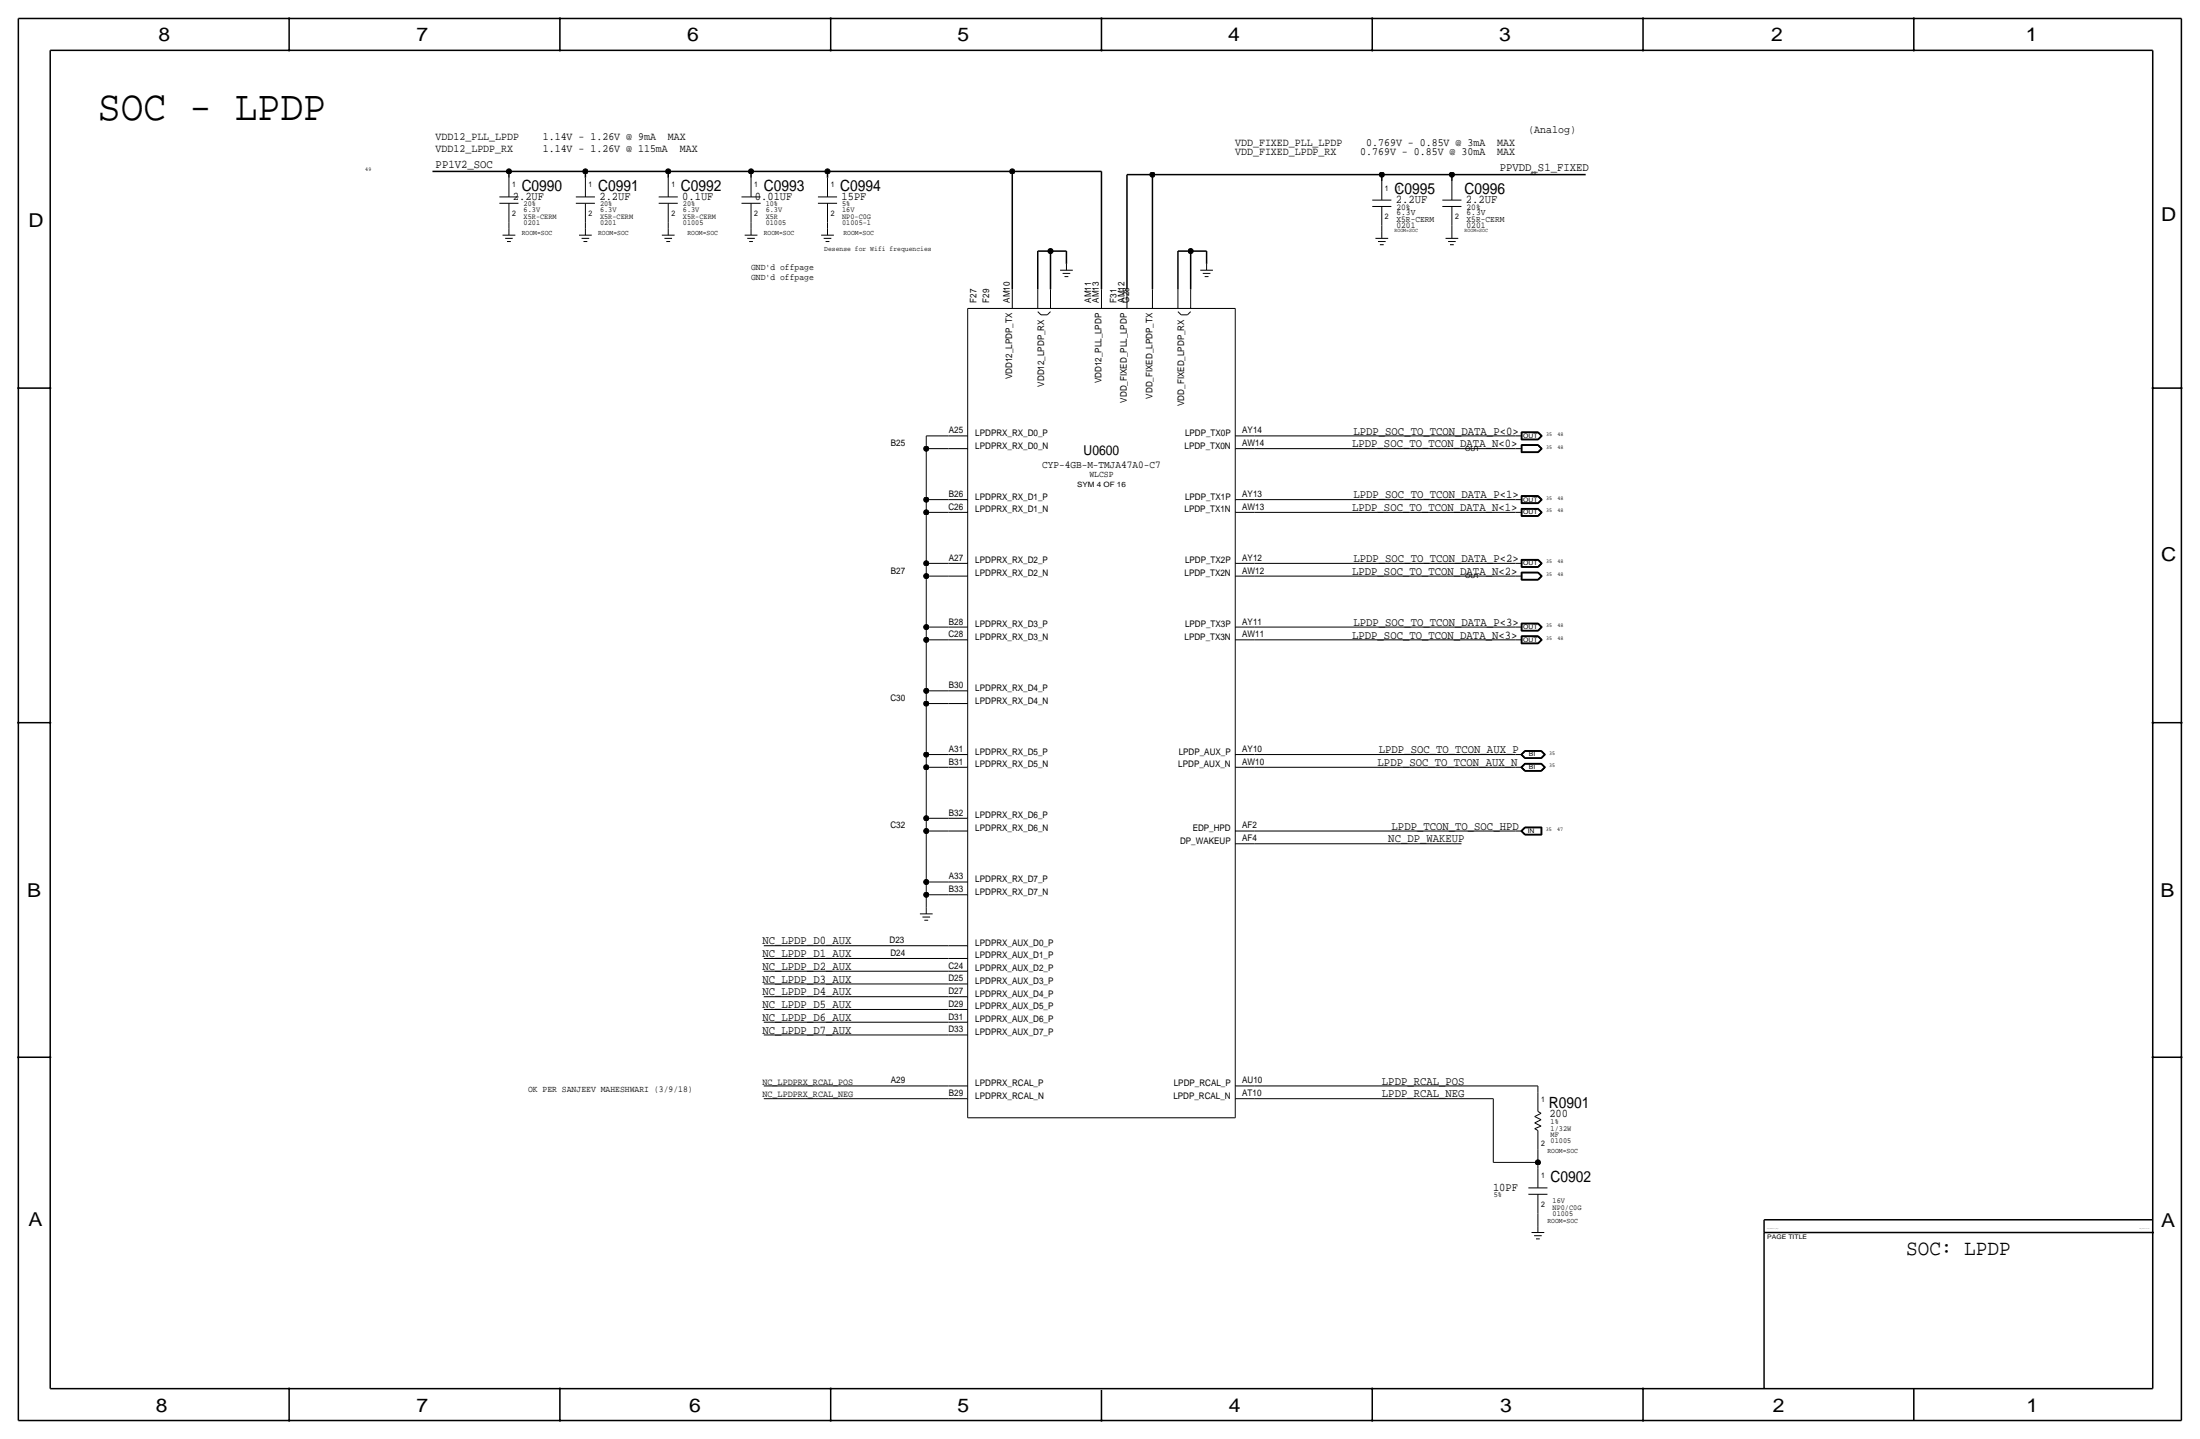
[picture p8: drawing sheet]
<svg xmlns="http://www.w3.org/2000/svg" width="877mm" height="574mm" viewBox="0 0 877 574" stroke-linecap="round" stroke-linejoin="round" font-family="sans-serif">
<g fill="none" stroke="#000" stroke-width=".6">
<path d="M7.3 7.4v558.8zM7.3 7.4h862.3zM115.3 7.4v12.7zM223.2 7.4v12.7zM331.2 7.4v12.7zM439.1 7.4v12.7zM547.1 7.4v12.7zM655 7.4v12.7zM763 7.4v12.7zM869.6 7.4v558.8zM20 20.1v533.4zM20 20.1h838.2z"/>
<path d="M858.2 20.1v533.4zM172.4 68.3h30.5zM202.9 68.3h30.5zM202.9 68.3v2.6zM233.4 68.3h33zM233.4 68.3v2.6zM266.4 68.3h33zM266.4 68.3v2.6zM299.4 68.3h30.5zM299.4 68.3v2.6zM329.9 68.3h73.7zM329.9 68.3v2.6z"/>
<path d="M403.6 68.3h35.5zM403.6 68.3v47zM439.1 68.3v47zM449.3 69.6h10.1zM449.3 69.6v45.7zM459.4 69.6h91.5zM459.4 69.6v45.7zM550.9 69.6h27.9zM550.9 69.6v2.5zM578.8 69.6h53.4zM578.8 69.6v2.5zM413.7 100.1h5.1z"/>
<path d="M413.7 100.1v15.2zM418.8 100.1h6.3zM418.8 100.1v15.2zM425.1 100.1v5.1zM469.6 100.1h5.1zM469.6 100.1v15.2zM474.7 100.1h6.3zM474.7 100.1v15.2zM481 100.1v5.1zM7.3 154.7h12.7zM858.2 154.7h11.4zM7.3 288h12.7z"/>
<path d="M858.2 288h11.4zM7.3 421.4h12.7zM858.2 421.4h11.4zM703.3 486.2h154.9zM703.3 486.2v5zM703.3 491.2h154.9zM703.3 491.2v62.3zM20 553.5h838.2zM115.3 553.5v12.7zM223.2 553.5v12.7zM331.2 553.5v12.7zM439.1 554v12.2z"/>
<path d="M547.1 553.5v12.7zM655 553.5v12.7zM763 553.5v12.7zM7.3 566.2h862.3z"/>
</g>
<g fill="none" stroke="#000" stroke-width=".4">
<path d="M199.1 78.5h7.6zM202.9 70.9v7.6zM229.6 78.5h7.6zM233.4 70.9v7.6zM262.6 78.5h7.6zM266.4 70.9v7.6zM295.6 78.5h7.6zM299.4 70.9v7.6zM326.1 78.5h7.6zM329.9 70.9v7.6zM547.1 79.8h7.6zM550.9 72.1v7.7z"/>
<path d="M575 79.8h7.6zM578.8 72.1v7.7zM199.1 81h7.6zM200.4 93.7h5zM201.4 95h3zM202.1 96.3h1.6zM202.9 88.6v2.6zM202.9 91.2v2.5zM202.9 81v7.6zM229.6 81h7.6zM230.8 93.7h5.1zM231.9 95h3z"/>
<path d="M232.6 96.3h1.5zM233.4 88.6v2.6zM233.4 91.2v2.5zM233.4 81v7.6zM262.6 81h7.6zM263.9 93.7h5zM264.9 95h3zM265.6 96.3h1.6zM266.4 88.6v2.6zM266.4 91.2v2.5zM266.4 81v7.6zM295.6 81h7.6z"/>
<path d="M296.9 93.7h5.1zM297.9 95h3zM298.7 96.3h1.5zM299.4 88.6v2.6zM299.4 91.2v2.5zM299.4 81v7.6zM326.1 81h7.6zM327.4 93.7h5zM328.4 95h3zM329.1 96.3h1.6zM329.9 88.6v2.6zM329.9 81v7.6z"/>
<path d="M329.9 91.2v2.5zM547.1 82.3h7.6zM548.3 95h5.1zM549.4 96.3h3zM550.1 97.5h1.5zM550.9 89.9v2.6zM550.9 92.5v2.5zM550.9 82.3v7.6zM575 82.3h7.6zM576.3 95h5.1zM577.3 96.3h3zM578.1 97.5h1.5z"/>
<path d="M578.8 89.9v2.6zM578.8 92.5v2.5zM578.8 82.3v7.6zM403.6 115.3v7.6zM413.7 115.3v7.6zM418.8 115.3v7.6zM422.6 107.7h5.1zM423.6 109h3.1zM424.4 110.2h1.5zM425.1 105.2v2.5zM439.1 115.3v7.6zM449.3 115.3v7.6z"/>
<path d="M459.4 115.3v7.6zM469.6 115.3v7.6zM474.7 115.3v7.6zM478.5 107.7h5.1zM479.5 109h3.1zM480.3 110.2h1.5zM481 105.2v2.5zM385.8 122.9v322.6zM385.8 122.9h106.7zM413.7 124.2l1.3 1.3zM415 125.5h2.5zM418.8 124.2l-1.3 1.3z"/>
<path d="M469.6 124.2l1.3 1.3zM470.9 125.5h2.5zM473.4 125.5l1.3-1.3zM492.5 122.9v322.6zM369.3 173.7h8.9zM369.3 173.7v5.1zM369.3 178.8h8.9zM369.3 178.8v20.3zM378.2 173.7h7.6zM378.2 178.8h7.6zM492.5 173.7h7.6zM492.5 178.8h7.6z"/>
<path d="M500.1 173.7h104.1zM500.1 178.8h104.1zM604.2 178.8h2.6zM604.2 173.7h2.6zM606.4 177.2h6.9zM606.4 177.2v3.2zM606.4 172.2h6.9zM606.4 175.3h6.9zM606.4 172.2v3.1zM606.6 177.3h6.6zM606.6 177.3v3zM606.6 172.3h6.6z"/>
<path d="M606.6 172.3v2.9zM606.6 175.2h6.6zM606.7 177.4h6.5zM606.7 177.4v2.8zM606.7 172.4h6.5zM606.7 172.4v2.7zM606.7 175.1h6.5zM606.8 177.5h6.3zM606.8 177.5v2.6zM606.8 172.5h6.3zM606.8 172.5v2.5zM606.8 175h6.3z"/>
<path d="M613.1 177.5l1.3 1.3zM613.1 172.5l1.3 1.2zM613.1 175l1.3-1.3zM613.2 177.4l1.3 1.4zM613.2 172.4l1.3 1.3zM613.2 175.1l1.3-1.4zM613.2 177.3l1.5 1.5zM613.2 172.3l1.5 1.4zM613.2 175.2l1.5-1.5zM613.3 177.2l1.5 1.6zM613.3 172.2l1.5 1.5zM614.8 173.7l-1.5 1.6z"/>
<path d="M369.3 199.1h8.9zM369.3 199.1v5.1zM378.2 199.1h7.6zM492.5 199.1h7.6zM500.1 199.1h104.1zM604.2 199.1h2.6zM606.4 197.6h6.9zM606.4 197.6v3.1zM606.4 180.4h6.9zM606.6 197.7h6.6zM606.6 197.7v2.9zM606.6 180.3h6.6z"/>
<path d="M606.7 197.8h6.5zM606.7 197.8v2.7zM606.7 180.2h6.5zM606.8 197.9h6.3zM606.8 197.9v2.5zM606.8 180.1h6.3zM613.1 197.9l1.3 1.2zM613.1 180.1l1.3-1.3zM613.2 197.8l1.3 1.3zM613.2 180.2l1.3-1.4zM613.2 197.7l1.5 1.4zM613.2 180.3l1.5-1.5z"/>
<path d="M613.3 197.6l1.5 1.5zM613.3 180.4l1.5-1.6zM614.8 199.1l-1.5 1.6zM369.3 204.2h8.9zM369.3 204.2v20.3zM378.2 204.2h7.6zM492.5 204.2h7.6zM500.1 204.2h104.1zM604.2 204.2h2.6zM606.4 202.6h6.9zM606.4 205.8h6.9zM606.4 202.6v3.2z"/>
<path d="M606.4 200.7h6.9zM606.6 202.7h6.6zM606.6 202.7v3zM606.6 205.7h6.6zM606.6 200.6h6.6zM606.7 202.8h6.5zM606.7 202.8v2.8zM606.7 205.6h6.5zM606.7 200.5h6.5zM606.8 202.9h6.3zM606.8 202.9v2.6zM606.8 205.5h6.3z"/>
<path d="M606.8 200.4h6.3zM613.1 202.9l1.3 1.3zM613.1 205.5l1.3-1.3zM613.1 200.4l1.3-1.3zM613.2 202.8l1.3 1.4zM613.2 205.6l1.3-1.4zM613.2 200.5l1.3-1.4zM613.2 202.7l1.5 1.5zM613.2 205.7l1.5-1.5zM613.2 200.6l1.5-1.5zM613.3 202.6l1.5 1.6zM613.3 205.8l1.5-1.6z"/>
<path d="M369.3 224.5h8.9zM369.3 224.5v5.1zM369.3 229.6h8.9zM369.3 229.6v20.3zM378.2 224.5h7.6zM378.2 229.6h7.6zM492.5 224.5h7.6zM492.5 229.6h7.6zM500.1 224.5h104.1zM500.1 229.6h104.1zM604.2 229.6h2.6zM604.2 224.5h2.6z"/>
<path d="M606.4 228h6.9zM606.4 231.2h6.9zM606.4 228v3.2zM606.4 223h6.9zM606.4 226.1h6.9zM606.4 223v3.1zM606.6 228.1h6.6zM606.6 228.1v3zM606.6 231.1h6.6zM606.6 223.1h6.6zM606.6 223.1v2.9zM606.6 226h6.6z"/>
<path d="M606.7 228.2h6.5zM606.7 228.2v2.8zM606.7 231h6.5zM606.7 223.2h6.5zM606.7 223.2v2.7zM606.7 225.9h6.5zM606.8 228.3h6.3zM606.8 228.3v2.6zM606.8 230.9h6.3zM606.8 223.3h6.3zM606.8 223.3v2.5zM606.8 225.8h6.3z"/>
<path d="M613.1 228.3l1.3 1.3zM613.1 230.9l1.3-1.3zM613.1 223.3l1.3 1.2zM613.1 225.8l1.3-1.3zM613.2 228.2l1.3 1.4zM613.2 231l1.3-1.4zM613.2 223.2l1.3 1.3zM613.2 225.9l1.3-1.4zM613.2 228.1l1.5 1.5zM613.2 231.1l1.5-1.5zM613.2 223.1l1.5 1.4zM613.2 226l1.5-1.5z"/>
<path d="M613.3 228l1.5 1.6zM613.3 223l1.5 1.5zM614.8 229.6l-1.5 1.6zM614.8 224.5l-1.5 1.6zM369.3 249.9h8.9zM369.3 249.9v5.1zM369.3 255h8.9zM369.3 255v20.3zM378.2 249.9h7.6zM378.2 255h7.6zM492.5 249.9h7.6zM492.5 255h7.6z"/>
<path d="M500.1 249.9h104.1zM500.1 255h104.1zM604.2 255h2.6zM604.2 249.9h2.6zM606.4 253.4h6.9zM606.4 256.6h6.9zM606.4 253.4v3.2zM606.4 248.4h6.9zM606.4 251.5h6.9zM606.4 248.4v3.1zM606.6 253.5h6.6zM606.6 253.5v3z"/>
<path d="M606.6 256.5h6.6zM606.6 248.5h6.6zM606.6 248.5v2.9zM606.6 251.4h6.6zM606.7 253.6h6.5zM606.7 253.6v2.8zM606.7 256.4h6.5zM606.7 248.6h6.5zM606.7 248.6v2.7zM606.7 251.3h6.5zM606.8 253.7h6.3zM606.8 253.7v2.6z"/>
<path d="M606.8 256.3h6.3zM606.8 248.7h6.3zM606.8 248.7v2.5zM606.8 251.2h6.3zM613.1 253.7l1.3 1.3zM613.1 256.3l1.3-1.3zM613.1 248.7l1.3 1.2zM613.1 251.2l1.3-1.3zM613.2 253.6l1.3 1.4zM613.2 256.4l1.3-1.4zM613.2 248.6l1.3 1.3zM613.2 251.3l1.3-1.4z"/>
<path d="M613.2 253.5l1.5 1.5zM613.2 256.5l1.5-1.5zM613.2 248.5l1.5 1.4zM613.2 251.4l1.5-1.5zM613.3 253.4l1.5 1.6zM613.3 248.4l1.5 1.5zM614.8 255l-1.5 1.6zM614.8 249.9l-1.5 1.6zM369.3 275.3h8.9zM369.3 275.3v5.1zM378.2 275.3h7.6zM369.3 280.4h8.9z"/>
<path d="M369.3 280.4v20.3zM378.2 280.4h7.6zM607.9 299.2l-1.6 1.5zM607.9 299.2h6.6zM607.9 299.3h6.6zM608 299.4h6.4zM608 299.5h6.4zM614.4 299.5l1.2 1.2zM614.4 299.4l1.4 1.3zM614.5 299.3l1.4 1.4zM614.5 299.2l1.6 1.5zM369.3 300.7h8.9z"/>
<path d="M369.3 300.7v5.1zM369.3 305.8h8.9zM369.3 305.8v20.3zM378.2 300.7h7.6zM378.2 305.8h7.6zM492.5 300.7h7.6zM492.5 305.8h7.6zM500.1 300.7h104.1zM500.1 305.8h104.1zM604.2 305.8h2.6zM604.2 300.7h2.6zM606.3 305.8l1.6 1.6z"/>
<path d="M606.3 300.7l1.6 1.6zM606.4 305.8l1.5-1.5zM606.4 305.8l1.5 1.5zM606.4 300.7l1.5-1.4zM606.4 300.7l1.5 1.5zM606.6 305.8l1.4-1.4zM606.6 305.8l1.4 1.4zM606.6 300.7l1.4-1.3zM606.6 300.7l1.4 1.4zM606.8 305.8l1.2-1.3zM606.8 305.8l1.2 1.3zM606.8 300.7l1.2-1.2z"/>
<path d="M606.8 300.7l1.2 1.3zM607.9 304.2l-1.6 1.6zM607.9 307.4h6.6zM607.9 304.2h6.6zM607.9 302.3h6.6zM607.9 307.3h6.6zM607.9 304.3h6.6zM607.9 302.2h6.6zM608 307.2h6.4zM608 304.4h6.4zM608 302.1h6.4zM608 307.1h6.4z"/>
<path d="M608 304.5h6.4zM608 302h6.4zM614.4 307.1l1.2-1.3zM614.4 304.5l1.2 1.3zM614.4 307.2l1.4-1.4zM614.4 304.4l1.4 1.4zM614.4 302.1l1.4-1.4zM614.5 307.3l1.4-1.5zM614.5 304.3l1.4 1.5zM614.5 302.2l1.4-1.5zM614.5 304.2l1.6 1.6zM615.6 300.7l-1.2 1.3z"/>
<path d="M616.1 305.8l-1.6 1.6zM616.1 300.7l-1.6 1.6zM369.3 326.1h8.9zM369.3 326.1v5.1zM369.3 331.2h8.9zM369.3 331.2v20.3zM378.2 326.1h7.6zM378.2 331.2h7.6zM492.5 331.2h7.6zM492.5 336.3h7.6zM500.1 331.2h104.1zM500.1 336.3h82.5z"/>
<path d="M604.2 331.2h2.6zM606.3 331.2l1.6 1.6zM606.4 331.2l1.5-1.5zM606.4 331.2l1.5 1.5zM606.6 331.2l1.4-1.4zM606.6 331.2l1.4 1.4zM606.8 331.2l1.2-1.3zM606.8 331.2l1.2 1.3zM607.9 329.6l-1.6 1.6zM607.9 329.6h6.8zM607.9 332.8h6.8zM607.9 329.7h6.7z"/>
<path d="M607.9 332.7h6.7zM608 329.8h6.5zM608 332.6h6.5zM608 329.9h6.4zM608 332.5h6.4zM614.4 329.9v2.6zM614.5 329.8v2.8zM614.6 329.7v3zM614.7 329.6v3.2zM369.3 351.5h8.9zM369.3 351.5v5.1zM369.3 356.6v5.1z"/>
<path d="M369.3 356.6h8.9zM378.2 351.5h7.6zM378.2 356.6h7.6zM304.5 376.9h73.7zM366.7 364.2h5.1zM367.7 365.5h3.1zM368.5 366.8h1.5zM369.3 361.7v2.5zM378.2 376.9h7.6zM304.5 397.3h73.7zM304.5 392.2h73.7zM304.5 387.1h73.7z"/>
<path d="M304.5 382h73.7zM378.2 397.3h7.6zM378.2 392.2h7.6zM378.2 387.1h7.6zM378.2 382h7.6zM304.5 412.5h73.7zM304.5 407.4h73.7zM304.5 402.3h73.7zM378.2 412.5h7.6zM378.2 407.4h7.6zM378.2 402.3h7.6zM304.5 432.8h73.7z"/>
<path d="M304.5 437.9h73.7zM378.2 432.8h7.6zM378.2 437.9h7.6zM492.5 432.8h7.6zM492.5 437.9h7.6zM500.1 437.9h95.2zM500.1 432.8h113zM595.3 437.9v25.4zM613.1 432.8v2.6zM613.1 435.4v7.6zM385.8 445.5h106.7zM611.8 449.8l1.3 .8z"/>
<path d="M611.8 449.8l2.6-1zM611.8 447.5l2.6 1.3zM611.8 447.5l2.6-1.2zM611.8 445l2.6 1.3zM611.8 445l2.6-1.3zM613.1 458.2v5.1zM613.1 450.6v7.6zM613.1 443l1.3 .7zM595.3 463.3h17.8zM609.3 473.5h7.6zM609.3 476h7.6zM613.1 463.3v2.5z"/>
<path d="M613.1 465.8v7.7zM613.1 476v7.6zM610.6 491.2h5zM611.6 492.5h3zM612.3 493.8h1.6zM613.1 483.6v5.1zM613.1 488.7v2.5z"/>
</g>
<g fill="#000" stroke="#000" stroke-width=".4">
<path d="M115.1 7.2h.4v.3h-.4zM115.1 19.9h.4v.3h-.4zM223 7.2h.4v.3h-.4zM223 19.9h.4v.3h-.4zM331 19.9h.4v.3h-.4zM331 7.2h.4v.3h-.4zM438.9 7.2h.4v.3h-.4zM438.9 19.9h.4v.3h-.4zM546.9 7.2h.4v.3h-.4zM546.9 19.9h.4v.3h-.4zM654.8 19.9h.4v.3h-.4zM654.8 7.2h.4v.3h-.4z"/>
<path d="M762.8 19.9h.4v.3h-.4zM762.8 7.2h.4v.3h-.4zM7.1 154.5h.4v.4h-.4zM19.8 154.5h.4v.4h-.4zM858 154.5h.4v.4h-.4zM869.5 154.5h.3v.4h-.3zM7.1 287.9h.4v.3h-.4zM19.8 287.9h.4v.3h-.4zM858 287.9h.4v.3h-.4zM869.5 287.9h.3v.3h-.3zM7.1 421.2h.4v.4h-.4zM19.8 421.2h.4v.4h-.4z"/>
<path d="M858 421.2h.4v.4h-.4zM869.5 421.2h.3v.4h-.3zM858 491.1h.4v.3h-.4zM115.1 553.3h.4v.3h-.4zM223 553.3h.4v.3h-.4zM331 553.3h.4v.3h-.4zM546.9 553.3h.4v.3h-.4zM654.8 553.3h.4v.3h-.4zM115.1 566h.4v.3h-.4zM223 566h.4v.3h-.4zM331 566h.4v.3h-.4zM438.9 566h.4v.3h-.4z"/>
<path d="M546.9 566h.4v.3h-.4zM654.8 566h.4v.3h-.4z"/>
<circle cx="202.9" cy="68.3" r="1.02"/>
<circle cx="233.4" cy="68.3" r="1.02"/>
<circle cx="266.4" cy="68.3" r="1.02"/>
<circle cx="299.4" cy="68.3" r="1.02"/>
<circle cx="329.9" cy="68.3" r="1.02"/>
<circle cx="403.6" cy="68.3" r="1.02"/>
<circle cx="459.4" cy="69.6" r="1.02"/>
<circle cx="550.9" cy="69.6" r="1.02"/>
<circle cx="578.8" cy="69.6" r="1.02"/>
<circle cx="418.8" cy="100.1" r="1.02"/>
<circle cx="474.7" cy="100.1" r="1.02"/>
<circle cx="369.3" cy="178.8" r="1.02"/>
<circle cx="369.3" cy="199.1" r="1.02"/>
<circle cx="369.3" cy="204.2" r="1.02"/>
<circle cx="369.3" cy="224.5" r="1.02"/>
<circle cx="369.3" cy="229.6" r="1.02"/>
<circle cx="369.3" cy="255" r="1.02"/>
<circle cx="369.3" cy="249.9" r="1.02"/>
<circle cx="369.3" cy="275.3" r="1.02"/>
<circle cx="369.3" cy="280.4" r="1.02"/>
<circle cx="369.3" cy="300.7" r="1.02"/>
<circle cx="369.3" cy="305.8" r="1.02"/>
<circle cx="369.3" cy="331.2" r="1.02"/>
<circle cx="369.3" cy="326.1" r="1.02"/>
<circle cx="369.3" cy="351.5" r="1.02"/>
<circle cx="369.3" cy="356.6" r="1.02"/>
<circle cx="613.1" cy="463.3" r="1.02"/>
</g>
<text font-size="17" x="39.1" y="48">SOC - LPDP</text>
<text font-size="8.6" x="759.9" y="500.1">SOC: LPDP</text>
<g font-size="7.6">
<text x="63.2" y="16.5">8</text>
<text x="166.1" y="16.5">7</text>
<text x="274" y="16.5">6</text>
<text x="381.7" y="16.5">5</text>
<text x="489.7" y="16.5">4</text>
<text x="597.6" y="16.5">3</text>
<text x="706.1" y="16.5">2</text>
<text x="807.7" y="16.5">1</text>
<text x="861.5" y="88.1">D</text>
<text x="11.4" y="90.4">D</text>
<text x="861.5" y="223.8">C</text>
<text x="10.9" y="357.6">B</text>
<text x="861.3" y="357.4">B</text>
<text x="11.4" y="488.4">A</text>
<text x="861.5" y="489.2">A</text>
<text x="62.2" y="562.6">8</text>
<text x="166.1" y="562.6">7</text>
<text x="274.8" y="562.6">6</text>
<text x="381.7" y="562.6">5</text>
<text x="489.9" y="562.6">4</text>
<text x="598.1" y="562.6">3</text>
<text x="706.8" y="562.6">2</text>
<text x="807.9" y="562.6">1</text>
</g>
<g font-size="6.2">
<text x="208" y="75.9">C0990</text>
<text x="238.5" y="75.9">C0991</text>
<text x="271.5" y="75.9">C0992</text>
<text x="304.5" y="75.9">C0993</text>
<text x="335" y="75.9">C0994</text>
<text x="556" y="77.2">C0995</text>
<text x="583.9" y="77.2">C0996</text>
<text x="617.4" y="441.5">R0901</text>
<text x="618.2" y="470.9">C0902</text>
</g>
<text font-size="5.4" x="432" y="181.4">U0600</text>
<g font-size="4.7">
<text x="173.7" y="67.1">PP1V2_SOC</text>
<text x="597.9" y="68.3">PPVDD_S1_FIXED</text>
<text x="204.5" y="79.8">2.2UF</text>
<text x="239" y="79.8">2.2UF</text>
<text x="272" y="79.8">0.1UF</text>
<text x="301" y="79.8">0.01UF</text>
<text x="335.5" y="79.8">15PF</text>
<text x="556.5" y="81">2.2UF</text>
<text x="584.4" y="81">2.2UF</text>
<text x="539.6" y="173.2">LPDP_SOC_TO_TCON_DATA_P&lt;0&gt;</text>
<text x="539.1" y="178.3">LPDP_SOC_TO_TCON_DATA_N&lt;0&gt;</text>
<text x="539.1" y="203.7">LPDP_SOC_TO_TCON_DATA_N&lt;1&gt;</text>
<text x="539.6" y="198.6">LPDP_SOC_TO_TCON_DATA_P&lt;1&gt;</text>
<text x="539.6" y="224">LPDP_SOC_TO_TCON_DATA_P&lt;2&gt;</text>
<text x="539.1" y="229.1">LPDP_SOC_TO_TCON_DATA_N&lt;2&gt;</text>
<text x="539.6" y="249.4">LPDP_SOC_TO_TCON_DATA_P&lt;3&gt;</text>
<text x="539.1" y="254.5">LPDP_SOC_TO_TCON_DATA_N&lt;3&gt;</text>
<text x="549.2" y="305.3">LPDP_SOC_TO_TCON_AUX_N</text>
<text x="549.7" y="300.2">LPDP_SOC_TO_TCON_AUX_P</text>
<text x="553.5" y="335.8">NC_DP_WAKEUP</text>
<text x="554.8" y="330.7">LPDP_TCON_TO_SOC_HPD</text>
<text x="304" y="376.4">NC_LPDP_D0_AUX</text>
<text x="304" y="381.5">NC_LPDP_D1_AUX</text>
<text x="304" y="386.6">NC_LPDP_D2_AUX</text>
<text x="304" y="391.7">NC_LPDP_D3_AUX</text>
<text x="304" y="396.7">NC_LPDP_D4_AUX</text>
<text x="304" y="401.8">NC_LPDP_D5_AUX</text>
<text x="304" y="406.9">NC_LPDP_D6_AUX</text>
<text x="304" y="412">NC_LPDP_D7_AUX</text>
<text x="550.9" y="437.4">LPDP_RCAL_NEG</text>
<text x="550.9" y="432.3">LPDP_RCAL_POS</text>
<text x="617.7" y="445.3">200</text>
<text x="595.2" y="474.7">10PF</text>
</g>
<g font-size="4.4">
<text x="609.3" y="53.1">(Analog)</text>
<text x="173.7" y="55.6">VDD12_PLL_LPDP</text>
<text x="216.4" y="55.6">1.14V - 1.26V @ 9mA</text>
<text x="266.3" y="55.6">MAX</text>
<text x="492.5" y="58.2">VDD_FIXED_PLL_LPDP</text>
<text x="544.7" y="58.2">0.769V - 0.85V @ 3mA</text>
<text x="596.9" y="58.2">MAX</text>
<text x="173.7" y="60.7">VDD12_LPDP_RX</text>
<text x="216.4" y="60.7">1.14V - 1.26V @ 115mA</text>
<text x="271" y="60.7">MAX</text>
<text x="492.5" y="62">VDD_FIXED_LPDP_RX</text>
<text x="542.3" y="62">0.769V - 0.85V @ 30mA</text>
<text x="596.9" y="62">MAX</text>
</g>
<text font-size="4.2" x="415.5" y="186.4">CYP-4GB-M-TMJA47A0-C7</text>
<g font-size="3.8">
<text x="304" y="437.4">NC_LPDPRX_RCAL_NEG</text>
<text x="304" y="432.3">NC_LPDPRX_RCAL_POS</text>
</g>
<g font-size="3.6">
<text x="299.4" y="107.7">GND'd offpage</text>
<text x="299.4" y="111.5">GND'd offpage</text>
<text x="389.2" y="120.7" transform="rotate(-90 389.2 120.7)">F27</text>
<text x="394.3" y="120.7" transform="rotate(-90 394.3 120.7)">F29</text>
<text x="402.5" y="120.7" transform="rotate(-90 402.5 120.7)">AM10</text>
<text x="435" y="120.7" transform="rotate(-90 435 120.7)">AM11</text>
<text x="438.1" y="120.7" transform="rotate(-90 438.1 120.7)">AM13</text>
<text x="445.1" y="120.7" transform="rotate(-90 445.1 120.7)">F31</text>
<text x="448.3" y="120.7" transform="rotate(-90 448.3 120.7)">AM12</text>
<text x="450.2" y="120.7" transform="rotate(-90 450.2 120.7)">G28</text>
<text x="403.6" y="151.2" transform="rotate(-90 403.6 151.2)">VDD12_LPDP_TX</text>
<text x="416.3" y="154.1" transform="rotate(-90 416.3 154.1)">VDD12_LPDP_RX</text>
<text x="439.1" y="152.8" transform="rotate(-90 439.1 152.8)">VDD12_PLL_LPDP</text>
<text x="449.3" y="160.5" transform="rotate(-90 449.3 160.5)">VDD_FIXED_PLL_LPDP</text>
<text x="459.4" y="158.9" transform="rotate(-90 459.4 158.9)">VDD_FIXED_LPDP_TX</text>
<text x="472.1" y="161.8" transform="rotate(-90 472.1 161.8)">VDD_FIXED_LPDP_RX</text>
<text x="378.3" y="172.7">A25</text>
<text x="388.8" y="173.7">LPDPRX_RX_D0_P</text>
<text x="472.4" y="173.7">LPDP_TX0P</text>
<text x="495.3" y="172.7">AY14</text>
<text x="355.2" y="177.8">B25</text>
<text x="388.8" y="178.8">LPDPRX_RX_D0_N</text>
<text x="472.3" y="178.8">LPDP_TX0N</text>
<text x="495.3" y="177.8">AW14</text>
<text x="434.3" y="190.2">WLCSP</text>
<text x="378.1" y="203.2">C26</text>
<text x="378.3" y="198.1">B26</text>
<text x="388.8" y="199.1">LPDPRX_RX_D1_P</text>
<text x="472.4" y="199.1">LPDP_TX1P</text>
<text x="495.3" y="198.1">AY13</text>
<text x="495.3" y="203.2">AW13</text>
<text x="388.8" y="204.2">LPDPRX_RX_D1_N</text>
<text x="472.3" y="204.2">LPDP_TX1N</text>
<text x="378.3" y="223.5">A27</text>
<text x="388.8" y="224.5">LPDPRX_RX_D2_P</text>
<text x="472.4" y="224.5">LPDP_TX2P</text>
<text x="495.3" y="223.5">AY12</text>
<text x="355.2" y="228.6">B27</text>
<text x="388.8" y="229.6">LPDPRX_RX_D2_N</text>
<text x="472.3" y="229.6">LPDP_TX2N</text>
<text x="495.3" y="228.6">AW12</text>
<text x="378.3" y="248.9">B28</text>
<text x="388.8" y="249.9">LPDPRX_RX_D3_P</text>
<text x="472.4" y="249.9">LPDP_TX3P</text>
<text x="495.3" y="248.9">AY11</text>
<text x="378.1" y="254">C28</text>
<text x="388.8" y="255">LPDPRX_RX_D3_N</text>
<text x="472.3" y="255">LPDP_TX3N</text>
<text x="495.3" y="254">AW11</text>
<text x="378.3" y="274.3">B30</text>
<text x="388.8" y="275.3">LPDPRX_RX_D4_P</text>
<text x="355" y="279.4">C30</text>
<text x="388.8" y="280.4">LPDPRX_RX_D4_N</text>
<text x="378.3" y="299.7">A31</text>
<text x="495.3" y="299.7">AY10</text>
<text x="378.3" y="304.8">B31</text>
<text x="388.8" y="300.7">LPDPRX_RX_D5_P</text>
<text x="388.8" y="305.8">LPDPRX_RX_D5_N</text>
<text x="469.7" y="305.8">LPDP_AUX_N</text>
<text x="469.9" y="300.7">LPDP_AUX_P</text>
<text x="495.3" y="304.8">AW10</text>
<text x="378.3" y="325.1">B32</text>
<text x="388.8" y="326.1">LPDPRX_RX_D6_P</text>
<text x="355" y="330.2">C32</text>
<text x="388.8" y="331.2">LPDPRX_RX_D6_N</text>
<text x="475.5" y="331.2">EDP_HPD</text>
<text x="495.3" y="330.2">AF2</text>
<text x="495.3" y="335.3">AF4</text>
<text x="470.5" y="336.3">DP_WAKEUP</text>
<text x="378.3" y="350.5">A33</text>
<text x="388.8" y="351.5">LPDPRX_RX_D7_P</text>
<text x="378.3" y="355.6">B33</text>
<text x="388.8" y="356.6">LPDPRX_RX_D7_N</text>
<text x="354.6" y="375.9">D23</text>
<text x="388.8" y="376.9">LPDPRX_AUX_D0_P</text>
<text x="355" y="381">D24</text>
<text x="388.8" y="382">LPDPRX_AUX_D1_P</text>
<text x="378.1" y="386.1">C24</text>
<text x="388.8" y="387.1">LPDPRX_AUX_D2_P</text>
<text x="378.1" y="391.2">D25</text>
<text x="388.8" y="392.2">LPDPRX_AUX_D3_P</text>
<text x="378.1" y="401.3">D29</text>
<text x="378.1" y="396.2">D27</text>
<text x="388.8" y="397.3">LPDPRX_AUX_D4_P</text>
<text x="378.1" y="406.4">D31</text>
<text x="388.8" y="407.4">LPDPRX_AUX_D6_P</text>
<text x="388.8" y="402.3">LPDPRX_AUX_D5_P</text>
<text x="378.1" y="411.5">D33</text>
<text x="388.8" y="412.5">LPDPRX_AUX_D7_P</text>
<text x="355.2" y="431.8">A29</text>
<text x="495.3" y="431.8">AU10</text>
<text x="210.5" y="435.4">OK PER SANJEEV MAHESHWARI (3/9/18)</text>
<text x="378.3" y="436.9">B29</text>
<text x="388.8" y="432.8">LPDPRX_RCAL_P</text>
<text x="388.8" y="437.9">LPDPRX_RCAL_N</text>
<text x="467.8" y="437.9">LPDP_RCAL_N</text>
<text x="468" y="432.8">LPDP_RCAL_P</text>
<text x="495.3" y="436.9">AT10</text>
</g>
<g font-size="3.5">
<text x="556.7" y="83.6">20%</text>
<text x="584.7" y="83.6">20%</text>
<text x="556.7" y="88.4">X5R-CERM</text>
<text x="556.7" y="85.9">6.3V</text>
<text x="584.7" y="85.9">6.3V</text>
<text x="584.7" y="88.4">X5R-CERM</text>
<text x="556.7" y="90.9">0201</text>
<text x="584.7" y="90.9">0201</text>
</g>
<g font-size="3.1">
<text x="204.2" y="74.7">1</text>
<text x="234.6" y="74.7">1</text>
<text x="267.7" y="74.7">1</text>
<text x="300.7" y="74.7">1</text>
<text x="331.2" y="74.7">1</text>
<text x="552.1" y="75.9">1</text>
<text x="557" y="75.9">1</text>
<text x="208.7" y="82.3">20%</text>
<text x="239.2" y="82.3">20%</text>
<text x="272.2" y="82.3">20%</text>
<text x="305.3" y="82.3">10%</text>
<text x="335.7" y="82.3">5%</text>
<text x="204.2" y="86.1">2</text>
<text x="208.7" y="87.1">X5R-CERM</text>
<text x="208.7" y="89.7">0201</text>
<text x="208.7" y="84.6">6.3V</text>
<text x="234.6" y="86.1">2</text>
<text x="239.2" y="89.7">0201</text>
<text x="239.2" y="84.6">6.3V</text>
<text x="239.2" y="87.1">X5R-CERM</text>
<text x="267.7" y="86.1">2</text>
<text x="272.2" y="87.1">X5R-CERM</text>
<text x="272.2" y="84.6">6.3V</text>
<text x="272.2" y="89.7">01005</text>
<text x="300.7" y="86.1">2</text>
<text x="305.3" y="84.6">6.3V</text>
<text x="305.3" y="89.7">01005</text>
<text x="305.3" y="87.1">X5R</text>
<text x="331.2" y="86.1">2</text>
<text x="335.7" y="84.6">16V</text>
<text x="335.7" y="89.7">01005-1</text>
<text x="335.7" y="87.1">NP0-C0G</text>
<text x="552.1" y="87.4">2</text>
<text x="580.1" y="87.4">2</text>
<text x="614.4" y="439.2">1</text>
<text x="618.2" y="448.1">1%</text>
<text x="618.2" y="455.7">01005</text>
<text x="618.2" y="453.1">MF</text>
<text x="618.2" y="450.6">1/32W</text>
<text x="614.4" y="456.9">2</text>
<text x="614.4" y="469.6">1</text>
<text x="595.5" y="477.3">5%</text>
<text x="618.9" y="479.6">16V</text>
<text x="614.4" y="481.1">2</text>
<text x="618.9" y="484.6">01005</text>
<text x="618.9" y="482.1">NP0/C0G</text>
</g>
<g font-size="2.9">
<text x="208" y="93.7">ROOM=SOC</text>
<text x="238.5" y="93.7">ROOM=SOC</text>
<text x="274" y="93.7">ROOM=SOC</text>
<text x="304.5" y="93.7">ROOM=SOC</text>
<text x="336.2" y="93.7">ROOM=SOC</text>
<text x="328.6" y="100.1">Desense for Wifi frequencies</text>
<text x="429.4" y="194">SYM 4 OF 16</text>
<text x="616.9" y="459.5">ROOM=SOC</text>
<text x="616.9" y="487.4">ROOM=SOC</text>
</g>
<g font-size="2.5">
<text x="584.2" y="179.6">OUT</text>
<text x="607.3" y="174.5">OUT</text>
<text x="607.3" y="199.9">OUT</text>
<text x="607.3" y="205">OUT</text>
<text x="607.3" y="225.3">OUT</text>
<text x="584.2" y="230.4">OUT</text>
<text x="607.3" y="250.7">OUT</text>
<text x="607.3" y="255.8">OUT</text>
<text x="609.5" y="301.5">BI</text>
<text x="609.5" y="306.6">BI</text>
<text x="609" y="332">IN</text>
<text x="704.5" y="493.8">PAGE TITLE</text>
</g>
<g font-size="2.3">
<text x="145.6" y="68.3">49</text>
<text x="610.2" y="69.6">49</text>
<text x="616.4" y="173.7">35</text>
<text x="620.9" y="173.7">48</text>
<text x="616.4" y="178.8">35</text>
<text x="620.9" y="178.8">48</text>
<text x="616.4" y="199.1">35</text>
<text x="620.9" y="199.1">48</text>
<text x="616.4" y="204.2">35</text>
<text x="620.9" y="204.2">48</text>
<text x="616.4" y="224.5">35</text>
<text x="620.9" y="224.5">48</text>
<text x="616.4" y="229.6">35</text>
<text x="620.9" y="229.6">48</text>
<text x="616.4" y="249.9">35</text>
<text x="620.9" y="249.9">48</text>
<text x="616.4" y="255">35</text>
<text x="620.9" y="255">48</text>
<text x="617.6" y="305.8">35</text>
<text x="617.6" y="300.7">35</text>
<text x="616.2" y="331.2">35</text>
<text x="620.8" y="331.2">47</text>
</g>
<g font-size="2.2">
<text x="556" y="92.5">ROOM=SOC</text>
<text x="583.9" y="92.5">ROOM=SOC</text>
</g>
<g font-size=".4">
<text x="704.5" y="490">SYNC_MASTER=J211_MLB_B</text>
<text x="852.9" y="490">SYNC_DATE=03/27/2019</text>
</g>
</svg>
